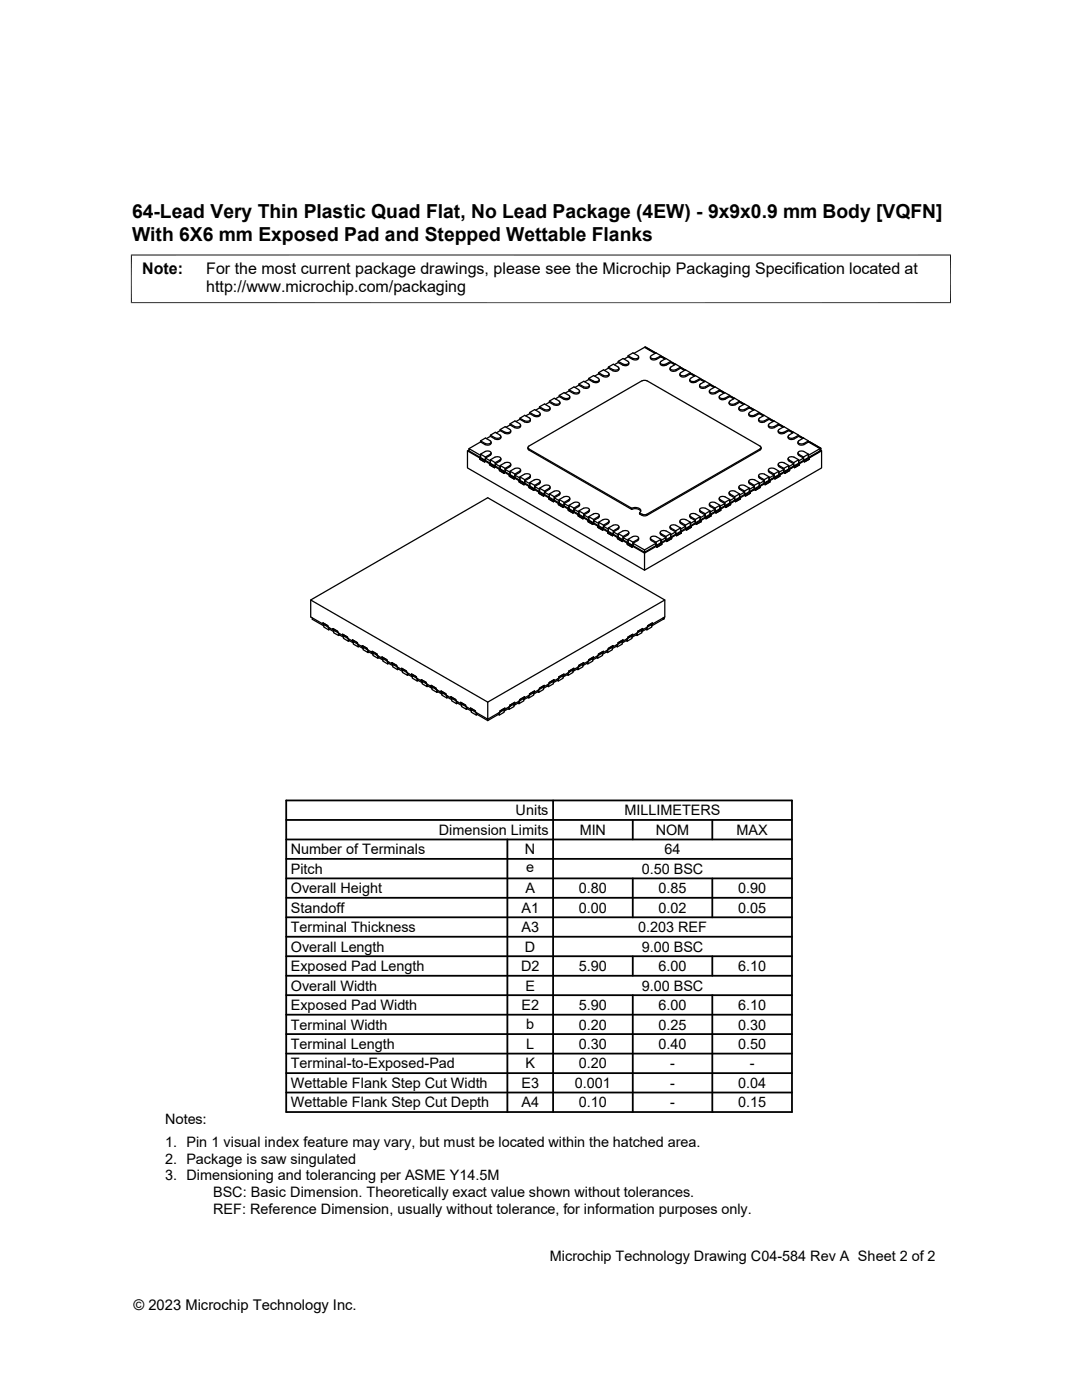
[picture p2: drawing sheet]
<svg xmlns="http://www.w3.org/2000/svg" width="216mm" height="279mm" viewBox="0 0 216 279" stroke-linecap="round" stroke-linejoin="round" font-family="sans-serif">
<g fill="none" stroke="#000" stroke-width=".25">
<path d="M110.8 79.6l.8-.5 .9 .6M111.6 78.9l.9 .6M111.6 79.1v-.2l1-.5 1.1 .7v.2l-.4 .2-.8-.1M112.8 78.5l.7-.5 1 .5M113.5 77.8a1.93 1.93 0 0 0 1.8 .6l.3-.3v-.2l-1.1-.7-1 .6v.2M113.7 79.2a.69 .69 0 0 1-.4 .6 .69 .69 0 0 1-.8-.1M115.5 76.6a1.93 1.93 0 0 0 1.8 .6l.3-.2v-.2l-1.1-.7-1 .5v.3M115.7 78a.72 .72 0 0 1-.5 .7 .72 .72 0 0 1-.7-.2M117.6 77.1a.82 .82 0 0 1-1.2 .3l-.9-.5-.8 .4M117.6 76.9v.2M119.4 75.5l-1-.5-.9 .5v.2M119.4 75.5l.1 .4-.3 .2a1.93 1.93 0 0 1-1.7-.6"/>
<path d="M119.6 75.8a.69 .69 0 0 1-.5 .6 .69 .69 0 0 1-.7-.1l-.9-.6-.8 .5M120.6 73.9l.8-.4 .9 .5M121.3 74.4l.2 .3-.3 .3a1.88 1.88 0 0 1-1.8-.6M121.3 74.4l-.9-.6-1 .6v.2M121.4 73.3a1.97 1.97 0 0 0 1.7 .5l.4-.2v-.2l-1.1-.7-1 .6v.2M121.5 74.6a.71 .71 0 0 1-.4 .7 .71 .71 0 0 1-.7-.2l-1-.5-.7 .5M123.4 72.1a1.93 1.93 0 0 0 1.7 .6l.3-.2v-.2l-1.1-.8-.9 .6v.2M123.5 73.7a.82 .82 0 0 1-1.2 .3M123.5 73.5v.2M125.3 71l.9 .5M125.3 71.2v-.2l1-.6 1.1 .7v.2l-.3 .3-.8-.1M125.5 72.4a.71 .71 0 0 1-.5 .6 .71 .71 0 0 1-.7-.1l-.9-.6-.8 .5"/>
<path d="M126.5 70.5l2.3-1.3 2.1 1.2-2.1-1.2-.2 .1 2.1 1.2M127.4 71.2a.69 .69 0 0 1-.4 .7 .69 .69 0 0 1-.7-.2l-1-.5-.8 .5M128.1 76l-22.6 13a.29 .29 0 0 0-.2 .3 .29 .29 0 0 0 .2 .3l20.5 11.8M128.1 76l.4-.1 .6 .1M129.1 76l22.6 13a.31 .31 0 0 1 .1 .3 .31 .31 0 0 1-.1 .3l-22.6 13-.7 .1-.8-.4v.3l.8 .3 .7-.1 22.6-13 .2-.5M129.8 71.2v.3M129.8 71.5a.82 .82 0 0 0 1.2 .2l1-.6 .8 .5-.8-.5-.1 .1 .8 .5M131.7 72.4a.69 .69 0 0 0 .5 .6 .69 .69 0 0 0 .7-.1M131.9 71.2v-.2l-1-.6-1.1 .7v.2l.3 .3 .9-.1M131.9 71l-.9 .5M133.7 73.5a.71 .71 0 0 0 .4 .6 .71 .71 0 0 0 .8-.1M133.8 72.3v-.2l-.9-.6-1.1 .8v.2l.3 .2 .8-.1"/>
<path d="M133.8 72.1l-.9 .5M134.6 72.8l-.8-.5h.2l.8 .4-.8-.4-1.1 .6M135.7 74.6v.3M135.7 74.9a.82 .82 0 0 0 1.1 .2l1.1-.6 .8 .5-.8-.5-.1 .1 .8 .5M135.8 73.3a1.97 1.97 0 0 1-1.8 .5l-.3-.2v-.2l1.1-.7 1 .6v.2M136.6 73.9l-.8-.4 .2-.1 .7 .5-.7-.5-1.1 .6M137.6 75.8a.73 .73 0 0 0 1.2 .5l1.1-.7 .8 .5-.8-.5-.2 .1 .8 .5M137.8 74.4a1.93 1.93 0 0 1-1.8 .6l-.3-.3v-.2l1.1-.7 1 .6v.2M137.8 75.5l.9-.5 1 .5v.2M137.8 75.5l-.1 .4 .3 .2a1.88 1.88 0 0 0 1.7-.6M141.5 78v.3M141.6 78.3a.82 .82 0 0 0 1.1 .2"/>
<path d="M141.7 76.6a1.93 1.93 0 0 1-1.8 .6l-.3-.2v-.2l1.1-.7 1 .5v.3M141.7 76.9l.8 .4M141.7 76.9l.2-.1 .7 .4-.7-.4-1.1 .6a.74 .74 0 0 1-1.2-.5M143.7 78l.7 .5M143.7 78l.1-.1 .8 .5-.8-.5-1.1 .6M143.7 77.8a1.93 1.93 0 0 1-1.8 .6l-.3-.3v-.2l1.1-.7 1 .6v.2M145.6 79.1l.8 .5M145.6 79.1h.2l.8 .4-.8-.4-1.1 .6a.75 .75 0 0 1-1.2-.5M145.6 79.1v-.2l-1-.5-1 .7v.2l.3 .2 .8-.1M145.6 78.9l-.9 .6M93.6 89.5l2.3 1.4v.4l-2.3-1.3zM93.6 89.8l-.3 .2"/>
<path d="M95.7 91.4l.2-.1 1 .6-.2 .1zM95.9 90.6a1.93 1.93 0 0 1 1.7-.6l.4 .3-.2 .4M95.9 88a1.97 1.97 0 0 0 1.7 .6l.4-.3v-.2l-1.1-.7-1 .6v.2M95.9 90.6l1 .6v.7v-.5l1 .6v.5v-.7l.9 .5-.1 1-1-.5v-.3h.2l-1-.6-.2 .3-1-.5zM97.7 92.5h.2l.9 .5-.1 .1zM97.8 90.7l-.9 .5M97.9 91.8a1.92 1.92 0 0 1 1.7-.6l.3 .2-.2 .4M98 88.5a.82 .82 0 0 1-1.2 .2l-.9-.5-2.3 1.3M98 90.6l-.2 .3-.9 .5M98 88.2v.3M98 90.4v.2M98.8 92.6l1 .5v.5l-1-.6z"/>
<path d="M99.7 93.7l.1-.1 1 .5-.2 .1zM99.7 86.8l.2 .4-.3 .2a1.88 1.88 0 0 1-1.7-.6M99.8 92l-1 .6M99.8 86.8l-1-.5-.9 .5v.3M99.8 91.8l-1 .5M99.8 92.9l1 .6v.6v-.4l1 .6v.4v-.7l.9 .6-.1 1-1-.6 .2-.3-1-.6-.2 .1v.3l-.9-.6zM99.8 92.9a1.93 1.93 0 0 1 1.8-.6l.3 .2v.3l-1.1 .7M99.8 85.7a1.97 1.97 0 0 0 1.8 .6l.3-.2v-.2l-1.1-.7-1 .5v.2M99.9 87.3a.82 .82 0 0 1-1.1 .3l-.9-.5-.8 .4M99.9 91.7l-.2 .3M99.9 87.1v.2M99.9 91.5v.2"/>
<path d="M101.6 94.8l.2-.1 .9 .6-.1 .1zM101.8 84.6a1.93 1.93 0 0 0 1.7 .6l.3-.3v-.2l-1.1-.7-.9 .6v.2M101.9 86a.71 .71 0 0 1-.4 .6 .71 .71 0 0 1-.8-.1l-.9-.6-.8 .5M101.9 92.6l-.1 .5-1 .6M102.7 93.5h.8l.4 .3-.2 .3-1 .5M102.7 93.5l-.9 .5M102.7 94.8l1 .6v.4l-1-.5zM103.6 95.9l.1-.1 1 .6-.1 .1zM103.7 83.5l.9 .5M103.7 95.2a1.93 1.93 0 0 1 1.8-.6l.3 .2-.2 .4M103.7 83.7v-.2l1-.6 1.1 .7v.2l-.3 .2h-.8M103.7 95.2l1 .5v.7v-.4l1 .5v.5v-.7l1 .6v.7l-.2 .3-1-.6v-.2l.2-.1-1-.6-.1 .1v.3l-1-.6v-.3l.1-.1z"/>
<path d="M103.9 94l-.2 .3-1 .5M103.9 85.1a.82 .82 0 0 1-1.2 .2l-.9-.5-.8 .5M103.9 84.8v.3M103.9 93.8v.2M105.3 89.3l.2 .5 20.5 11.9M105.5 97.1l.2-.1 1 .6h-.2zM105.6 95.2l-.9 .5M105.7 96.3a1.88 1.88 0 0 1 1.7-.6l.4 .2v.3l-1.1 .7M105.8 83.7a.69 .69 0 0 1-.4 .6 .69 .69 0 0 1-.7-.1l-1-.5-.7 .4M105.8 94.9l-.1 .5-1 .6M106.7 97.1l1 .6v.4l-.2 .1 1 .6v.2l-1-.6 .2-.3-1-.5zM107.6 82.3l.2 .4-.4 .2a1.88 1.88 0 0 1-1.7-.6"/>
<path d="M107.6 82.3l-.9-.6-1 .6v.2M107.7 97.4a1.93 1.93 0 0 1 1.7-.6l.3 .3v.2l-1.1 .7M107.7 81.2a1.93 1.93 0 0 0 1.7 .6l.3-.3v-.2l-1.1-.7-.9 .6v.2M107.7 97.4l.9 .6v.7l-.1 .1 .1-.1-.9-.6zM107.8 82.6a.72 .72 0 0 1-.4 .6 .72 .72 0 0 1-.8-.1l-.9-.6-.8 .5M107.8 96.1l-.1 .4-1 .6M108.6 98.2l1 .6v.5l-1-.6zM109.5 99.3l.9 .6v.2l-.9-.5 .1-.3zM109.6 98.6l1 .5v.7l-.2 .1 .2-.1-1-.5zM109.6 98.6a1.93 1.93 0 0 1 1.8-.6l.3 .2v.2l-1.1 .7M109.6 80.1a1.93 1.93 0 0 0 1.8 .5l.3-.2v-.2l-1.1-.7-1 .6v.2M109.8 81.4a.71 .71 0 0 1-.5 .7 .71 .71 0 0 1-.7-.2l-.9-.5-.8 .5"/>
<path d="M109.8 97.2l-.2 .4-1 .6M110.6 99.4l1 .5v.5l-1-.6zM111.6 99.7l1 .6v.6l-.2 .1 .2-.1-1-.5zM111.7 80.3a.72 .72 0 0 1-.4 .6 .72 .72 0 0 1-.7-.1l-1-.5-.8 .4M111.7 98.3l-.1 .5-1 .6M112.5 99.2l-.9 .5M112.5 99.2l.8-.1 .4 .3-.2 .3-.9 .6M113.7 99.4l-.1 .5-1 .6M143.5 99.4l.1 .5 1 .6M145.5 80.3v.2M145.5 98.3v.3M145.5 98.6l.2 .2"/>
<path d="M145.6 99.7a1.93 1.93 0 0 0-1.7-.6l-.3 .2v.2l1 .8M145.7 80l.9-.5 1 .6v.2M145.7 98.6l.9 .5M145.7 98.8l.9 .6M145.7 80l-.2 .4 .3 .2a1.88 1.88 0 0 0 1.8-.5M146.6 99.8l1-.5h.1l-1 .6zM147.4 81.4v.3M147.4 97.2v.2M147.4 81.7a.82 .82 0 0 0 1.2 .2l1.1-.6 .8 .5M147.4 97.4l.2 .3 1 .5M147.6 98.6a1.88 1.88 0 0 0-1.8-.6l-.3 .2 .2 .4M147.6 80.3l.8 .4"/>
<path d="M147.6 80.3l.1-.1 .8 .4-.8-.4-1 .6a.85 .85 0 0 1-1.2-.3M147.7 99.3v.3l-1 .5v-.2M148.7 98.8l-1 .5h-.1v-.7l-1 .5v.7v-.4l-1 .5v.5v-.7l-1 .6v.6v-.4l-.9 .5v.5l.9-.6 .2 .1M149.4 96.1l.1 .4 1 .6M149.5 97.4a1.93 1.93 0 0 0-1.7-.6l-.3 .3v.2l1.1 .7M149.5 81.4l.8 .5M149.5 81.4l.2-.1 .8 .5M149.5 98.1l1-.5h.2l-1 .6zM149.5 81.2a1.93 1.93 0 0 1-1.7 .6l-.3-.3v-.2l1.1-.7 .9 .6v.2M149.6 82.3l-.2 .4 .4 .2a1.93 1.93 0 0 0 1.7-.6M149.7 98.2l-1 .6-.1-.1v-.5l-1 .6v.5l1-.6 .1 .1M149.7 98.2v.2l-1 .6v-.2"/>
<path d="M150.5 81.7l1 .6v.2M150.5 81.7l-.9 .6M151.4 83.7v.2M151.4 94.9v.2M151.4 83.9a.82 .82 0 0 0 1.1 .3l1.1-.6 .8 .4-.8-.4-.1 .1 .8 .4M151.4 95.1l.2 .3 .9 .6M151.5 97l1-.6 .2 .1-1 .6zM151.5 82.6l.8 .4M151.5 82.6l.2-.2 .7 .5-.7-.5-1.1 .7a.77 .77 0 0 1-1.2-.5M151.5 96.3a1.93 1.93 0 0 0-1.7-.6l-.4 .2v.3l1.1 .7M151.6 95.2l.9 .5M151.7 97.1v.2l-1 .6v-.3"/>
<path d="M151.7 97.1l-1 .5h-.2v-.5l-1 .6v.4v-.7l-.9 .6v.7l.9-.6 .2 .1M152.5 96.4l1-.6 .1 .1-.9 .6zM153.3 93.8l.1 .4 1.1 .6M153.5 95.8l1-.5 .1 .1-1 .5zM153.5 95.2a1.88 1.88 0 0 0-1.8-.6l-.3 .2 .2 .4M153.5 83.7v-.2l-1-.6-1.1 .7v.2l.3 .2h.8M153.5 83.5l-1 .5M153.6 95.9v.3l-.9 .6v-.3M154.5 95.3l.9-.6 .2 .1-1 .6zM154.5 93.5h-.8l-.4 .3 .2 .3 1 .5M154.5 93.5l.9 .5M155.3 86a.71 .71 0 0 0 .4 .6 .71 .71 0 0 0 .8-.1l1-.6 .8 .4-.8-.4h-.1l.8 .5"/>
<path d="M155.3 92.6l.1 .5 1 .6M155.4 94.7l1-.6 .2 .1-1 .6zM155.4 84.6a1.93 1.93 0 0 1-1.7 .6l-.3-.3v-.2l1.1-.7 .9 .6v.2M155.4 84.8l.8 .5M155.4 84.8l.2-.1 .8 .5-.8-.5-1.1 .6a.74 .74 0 0 1-1.2-.5M155.6 94.8v.2l-1 .6v-.2M156.4 94.1l1-.5 .1 .1-.9 .5zM157.2 87.1v.2M157.2 91.5v.2M157.3 91.7l.2 .3M157.4 93.6l1-.6 .1 .1-1 .6zM157.4 92.9a1.93 1.93 0 0 0-1.8-.6l-.3 .2v.3l1.1 .7"/>
<path d="M157.4 85.7a1.97 1.97 0 0 1-1.8 .6l-.3-.2v-.2l1.1-.7 1 .5v.2M157.5 92l.9 .6M157.5 93.7v.2l-.9 .6v-.3M158.4 93l1-.5h.1l-1 .6zM159.2 88.2a.73 .73 0 0 0 .4 .7 .73 .73 0 0 0 .8-.1l1.1-.7 2.3 1.4-2.3-1.4-.2 .1 2.3 1.3M159.2 90.4l.1 .4 1 .6M159.4 91.8a1.97 1.97 0 0 0-1.8-.6l-.3 .2v.2l1.1 .7M159.4 86.8a1.93 1.93 0 0 1-1.8 .6l-.3-.2v-.2l1.1-.7 1 .5v.3M159.4 87.1l.7 .4M159.4 87.1l.1-.1 .8 .4-.8-.4-1.1 .6a.82 .82 0 0 1-1.1-.3M159.4 92.5l.9-.6 .2 .1-1 .5zM159.4 90.7l.9 .5"/>
<path d="M159.5 92.5v.3l-1 .5v-.2M160.3 91.9l1-.6 .2 .1-1 .6zM161.3 90.6a1.88 1.88 0 0 0-1.7-.6l-.3 .3 .1 .4M161.3 88a1.92 1.92 0 0 1-1.7 .6l-.3-.3v-.2l1-.7 1 .6v.2M161.5 91.4v.3l-1 .5v-.2M163.6 89.5h.2v.4l-.2 .1zM163.8 89.9v-.4l-2.5 1.4v.4l2.5-1.4 .1 .1-2.4 1.4-.2-.1v-.7l-1 .6v.7v-.5l-.9 .6v.5v-.7l-1 .5v.7v-.4l-1 .5v.5v-.7l-1 .6v.6v-.4l-1 .6v.4v-.7l-.9 .6v.7v-.5l-1 .6v.4v-.6l-1 .5v.7v-.4l-1 .5v.5v-.7l-1 .6v.7l1-.6 .2 .1M163.9 90v3.4l-35.3 20.4v-3.4l2.5-1.4v.2l.9-.6M62 119.7l35.3 20.4v3.4l-2.4-1.4v-.2l-1-.6v.2l-1-.5v-.3l-1-.5v.2l-.9-.6v-.2l-1-.6v.3l-2-1.4v.3l-1-.6v-.2l-1-.6v.2l-.9-.6v-.2l-1-.6v.3l-1-.6v-.2l-1-.6v.2l-1-.5v-.3l-.9-.5v.2l-1-.5v-.3l-1-.6v.3l-1-.6v-.2l-1-.6v.2l-1-.5v-.3l-.9-.5v.2l-1-.6v-.2l-1-.6v.3l-1-.6v-.2l-1-.6v.3l-.9-.6v-.3l-1-.5v.2l-1-.6v-.2l-1-.6v.3l-1-.6v-.2l-.9-.6v.2l-2.5-1.4v-3.4l35.3-20.4 35.4 20.4v3.4l-2.5 1.4v-.2l-2 1.4M111.4 100.5l1 .5v.3l-1-.6v-.2l.2-.1zM112.6 100.5l.9 .5v.5l-.1 .1 1 .6v.2l-1-.5v-.3l.1-.1-.9-.6zM113.5 100.8l1 .6v.7l-.1 .1 .1-.1-1-.6z"/>
<path d="M113.5 100.8a1.93 1.93 0 0 1 1.8-.6l.3 .3v.2l-1.1 .7M114.5 101.6l1 .6v.4l-1-.5zM115.4 102.7l.9 .6v.2l-.9-.5 .1-.4zM115.5 102l1 .5v.7v-.4l1 .5v.5v-.7l.9 .6v.7l-.1 .3-1-.6v-.2l.2-.1-1-.6-.2 .1 .2-.1-1-.6zM115.7 100.6l-.2 .4-1 .6M116.4 101.5l.9-.1 .3 .3-.2 .3-.9 .5M116.4 101.4l-.9 .6M117.3 103.9l.2-.1 .9 .6h-.1zM117.5 103.1a1.93 1.93 0 0 1 1.7-.6l.3 .2v.3l-1.1 .7M117.6 101.9l-.1 .3-1 .6M117.6 101.7v.2M118.4 103.9l1 .6v.4l-1-.5z"/>
<path d="M119.3 105l1 .6v.2l-1-.6v-.2l.1-.1zM119.4 104.2a1.92 1.92 0 0 1 1.8-.5l.3 .2-.2 .4M119.6 102.8l-.1 .5-1.1 .6M120.3 105.6l.1-.1 1 .5-.2 .1v.3l1 .5v-.2M120.3 105.6l.1-.1-1-.6v-.7l1 .6v.7v-.5l1 .6v.4l-.2 .1 1 .6M121.3 104.3l-.9 .5M121.3 104.5l-.9 .5M121.4 105.4a1.93 1.93 0 0 1 1.7-.6l.4 .2v.2l-1.1 .7M121.4 105.4l1 .5v.7l-.2 .1 .2-.1-1-.6zM121.5 104l-.2 .5M122.4 106.2l1 .5v.5l-1-.6zM123.2 107.3l1 .5v.3l-1-.6 .2-.3z"/>
<path d="M123.5 105.3l-.2 .3-.9 .6M123.5 105.1v.2M124.2 107.8l.1-.1 1 .6-.1 .1v.2l1 .6v-.2l.1-.1 2.3 1.3M124.2 107.8l.1-.1-.9-.5v-.7l.9 .6v.6v-.4l1 .6v.4v-.7l1 .6v.7v-.5l2.3 1.3M124.3 106l.8-.1 .4 .4-.2 .2-1 .6M124.3 106l-.9 .5M125.2 108.4l.1-.1 1 .6-.1 .1zM125.3 107.6a1.93 1.93 0 0 1 1.8-.6l.3 .3v.2l-1.1 .7M125.5 106.3l-.2 .4-1 .6M126 101.4v.3M126.1 101.4a1.33 1.33 0 0 1 1.8 .5l-.3 .4M126.1 101.7a1.4 1.4 0 0 1 1.7 .3"/>
<path d="M127.4 107.4l-.1 .4-1 .6M128.6 109.7l2.3-1.3v.5l-2.3 1.3zM128.6 110.4l-2.4-1.4v.2l-1-.6v-.2l-1-.6v.3l-1-.6v-.2l-1-.6v.2l-1-.5v-.3l-.9-.5v.2l-1-.6v-.2l-1-.6v.3l-1-.6v-.2l-1-.6v.2l-.9-.5v-.3l-1-.5v.2l-1-.5v-.3l-1-.6v.3l-1-.6v-.2l-1-.6v.2l-.9-.5v-.3l-1-.5v.2l-1-.6v-.2l-1-.6v.3l-1-.6v-.2l-.9-.6v.3l-1-.6v-.3l-1-.5v.2l-1-.6v-.2l-1-.6v.3l-.9-.6v-.2l-1-.6v.2l-1-.5v-.3l-1-.5v.2l-1-.5v-.3l-2.4-1.4v3.4l35.3 20.4M129.8 107.4v.2M129.8 107.6l.2 .3 .9 .5M131.7 106.3l.1 .4 1.1 .6M131.9 107.6a1.93 1.93 0 0 0-1.8-.6l-.3 .3v.2l1.1 .7M132 108.4l-.9 .6-.2-.1 .2 .1v.2l.9-.6M132 108.4v.2M132.7 119.7l-35.4 20.4M132.9 106l-.8-.1-.4 .4 .2 .2 1 .6M132.9 106l.9 .5"/>
<path d="M133 107.8l-1 .6-.1-.1v-.7l-1 .6v.7l1-.6 .1 .1M133.7 105.1l.1 .5 1 .6M134 107.3l-1 .5-.1-.1v-.4l-1 .6v.4l1-.6 .1 .1M134 107.3v.2l-1 .6v-.3M135 106.7l-1 .6-.2-.1v-.7l-.9 .6v.6l.9-.5 .2 .1M135.7 104v.2M135.7 104.2l.2 .3M135.8 105.4a1.93 1.93 0 0 0-1.8-.6l-.3 .2v.2l1.1 .7M135.9 104.5l.9 .5M136 106.1l-1 .6-.2-.1v-.4l-1 .5v.5l1-.6 .2 .1M136 106.1v.3l-1 .5v-.2M136.8 105.5l1-.6 .1 .1-1 .6z"/>
<path d="M136.9 105.6l-.9 .5-.2-.1v-.6l-1 .5v.7l1-.6 .2 .1M137.6 102.8l.2 .5 .9 .6M137.8 104.2a1.97 1.97 0 0 0-1.8-.5l-.3 .2v.2l1.1 .7M137.8 104.9l.9-.5h.2l-1 .6zM137.9 105v.2l-1 .6v-.2M139.6 101.7l.1 .5 1 .6M139.7 103.1a1.88 1.88 0 0 0-1.7-.6l-.3 .2v.3l1 .7M139.9 103.9v.2l-1 .6v-.3M139.9 103.9l-1 .5h-.2v-.5l-.9 .6v.4v-.7l-1 .6v.7v-.5l-1 .6v.4l1-.5 .1 .1M140.8 101.5l-.9-.1-.3 .3 .2 .3 .9 .5M140.8 101.4l.9 .6M140.9 103.3l-1 .6-.2-.1v-.7l-1 .6v.7l1-.6 .2 .1"/>
<path d="M141.5 100.6v.2M141.6 100.8l.2 .3 .9 .5M141.9 102.7l-1 .6-.2-.1v-.4l-1 .5v.5l1-.6 .2 .1M141.9 102.7v.3l-1 .5v-.2M142.8 102.2l-.9 .5-.2-.1v-.6l-1 .5v.7l1-.6 .2 .1M143.7 100.8a1.93 1.93 0 0 0-1.8-.6l-.3 .3v.2l1.1 .7M143.8 101.6l-1 .6-.1-.1v-.5l-1 .6v.4l1-.5 .1 .1M143.8 101.6v.3l-1 .5v-.2M144.6 100.9l1-.5 .2 .1-1 .5zM144.8 101l-1 .6-.1-.1v-.7l-1 .6v.7l1-.6 .1 .1M145.6 100.4l1-.6 .1 .1-.9 .6zM145.8 100.5v.2l-1 .6v-.3"/>
<path d="M62.3 123.3v.3l2.3 1.3v-.3v.5l1 .6v-.5v.3l1 .5v-.2v.5l1 .5v-.5v.3l.9 .6v-.3v.5l1 .6v-.5v.2l1 .6v-.3v.5l1 .6v-.5v.3l1 .5v-.2v.5l.9 .5v-.5v.3l1 .6v-.3v.5l1 .6v-.5v.2l1 .6v-.3v.5l1 .6v-.5v.3l1 .5v-.2v.5l.9 .5v-.5v.3l1 .6v-.3v.5l1 .6v-.5v.2l1 .6v-.3v.5l.9 .6v-.5v.3l1 .5v-.2v.5l1 .5v-.5v.3l1 .6v-.3v.5l1 .6v-.5v.2l1 .6v-.3v.5l1 .6v-.5v.3l.9 .5v-.2v.5l1 .5v-.5v.3l1 .6v-.3v.5l1 .6v-.5v.3l.9 .5v-.3v.5l1 .6v-.5v.3l2.3 1.3M64.5 124.3l.9 .6v.2l-.9-.6zM65.8 125.6l-.2 .1M66.4 125.4l1 .6v.2l-1-.5zM67.8 126.7l-.2 .1M68.4 126.6l1 .5v.3l-1-.6zM69.7 127.9l-.2 .1M70.3 127.7l1 .6v.2l-1-.5zM71.7 129l-.2 .1M72.3 128.8l1 .6v.2l-1-.5zM73.6 130.1l-.2 .1M74.3 130l.9 .5v.3l-.9-.6z"/>
<path d="M75.6 131.3l-.2 .1M76.2 131.1l1 .6v.2l-1-.6zM77.6 132.4l-.2 .1M78.2 132.2l1 .6v.3l-1-.6zM79.5 133.5l-.2 .1M80.2 133.4l.9 .5v.3l-.9-.6zM81.5 134.7l-.2 .1M82.1 134.5l1 .6v.2l-1-.6zM83.5 135.8l-.3 .1M84.1 135.6l1 .6v.2l-1-.5zM85.4 136.9l-.2 .1M86 136.8l1 .6v.2l-1-.6z"/>
<path d="M87.4 138l-.2 .2M88 137.9l1 .6v.2l-1-.5zM89.3 139.2l-.1 .1M90 139l1 .6v.2l-1-.5zM103.7 139.6l1-.6v.3v-.3l-1 .6v.2zM103.7 139.8l-1 .6M105.3 139.2l.2 .1M105.7 138.5v.2M105.7 138.7l-2 1.1M106.7 138.2l-1 .5M106.7 138.2v-.3l-1 .6M107.3 138l.2 .2"/>
<path d="M107.6 137.4l1-.6v.2l-1 .6zM109.2 136.9l.2 .1M109.6 136.4l-1 .6v-.2l-1.9 1.4M110.6 135.9l-1 .5M110.6 135.9v-.3l-1 .6v.2M111.2 135.8l.2 .1M111.5 135.3l-.9 .6M112.5 134.7l-1 .6M112.5 134.7v-.2l-1 .6v.2M113.2 134.7l.2 .1M113.5 133.9v.3M113.5 134.2l-1 .5"/>
<path d="M114.5 133.6l-1 .6M114.5 133.6v-.2l-1 .5M115.1 133.5l.2 .1M115.5 133.1l-1 .5M116.5 132.5l-1 .6M116.5 132.5v-.3l-1 .6v.3M117.1 132.4l.2 .1M117.5 131.7l.9-.6v.2l-.9 .6zM119.1 131.3l.2 .1M119.4 130.5l1-.5v.2l-1 .6zM120.4 130l-1 .5v.3l-1 .5v-.2l-.9 .6v.2l-1 .6M121 130.1l.2 .1"/>
<path d="M121.4 129.4l.9-.6v.3l-.9 .5zM123 129l.2 .1M123.3 128.3l1-.6v.3l-1 .5zM124.9 127.9l.2 .1M125.3 127.1l1-.5v.2l-1 .6zM126.9 126.7l.2 .1M127.3 126v.2M127.3 126.2l-1 .6v-.2l-1 .5v.3l-1 .6v-.3l-1 .6v.2l-1 .6v-.3l-1.9 1.4v-.2M128.2 125.7l-.9 .5M128.2 125.7v-.3l-.9 .6M128.9 125.6l.2 .1M129.2 124.9l1-.6v.2l-1 .6z"/>
<path d="M132.3 123.3v.3l.2-.1v-.3v.3l-2.5 1.4v-.3v.5l-.9 .6v-.5v.3l-1 .5v-.2v.5l-1 .5v-.5v.3l-1 .6v-.3v.5l-1 .6v-.5v.2l-.9 .6v-.3v.5l-1 .6v-.5v.3l-1 .5v-.2v.5l-1 .5v-.5v.3l-1 .6v-.3v.5l-.9 .6v-.5v.2l-1 .6v-.3v.5l-1 .6v-.5v.3l-1 .5v-.2v.5l-1 .5v-.5v.3l-1 .6v-.3v.5l-.9 .6v-.5v.2l-1 .6v-.3v.5l-1 .6v-.5v.3l-1 .5v-.2v.5l-1 .5v-.5v.3l-.9 .6v-.3v.5l-1 .6v-.5v.2l-1 .6v-.3v.5l-1 .6v-.5v.3l-1 .5v-.2v.5l-1 .5v-.5v.3l-.9 .6v-.3v.5l-1 .6v-.5v.3l-1 .5v-.3v.5l-1 .6v-.5v.3l-2.3 1.3M91.3 140.3l-.2 .1M91.9 140.2l1 .5v.3l-1-.6zM93.3 141.5l-.2 .1M93.9 141.3l1 .6v.2l-1-.6zM95.2 142.6l-.2 .1M99.4 142.6l.2 .1M99.8 141.9l1-.6v.2l-1 .6zM101.4 141.5l.2 .1M101.7 140.7v.3M101.7 141l-.9 .5v-.2l-1 .6v.2l-2.5 1.4v.3M102.7 140.4l-1 .6"/>
<path d="M102.7 140.4v-.2l-1 .5M103.4 140.3l.1 .1"/>
</g>
<g fill="none" stroke="#000" stroke-width=".36">
<path d="M57.1 159.7h100.9v62.2h-100.9zM110.4 159.7v62.2M57.1 179.2h100.9M57.1 175.3h100.9M57.1 171.4h100.9M57.1 167.5h100.9M57.1 163.6h100.9M101.2 167.5v54.4M126.3 163.6v3.9M126.3 175.3v7.8M142.1 163.6v3.9M142.1 175.3v7.8"/>
<path d="M57.1 190.8h100.9M57.1 186.9h100.9M57.1 183.1h100.9M57.1 198.6h100.9M57.1 194.7h100.9M126.3 190.8v3.9M126.3 198.6v23.3M142.1 190.8v3.9M142.1 198.6v23.3M57.1 206.4h100.9M57.1 214.2h100.9M57.1 202.5h100.9"/>
<path d="M57.1 210.3h100.9M57.1 218h100.9"/>
</g>
<path d="M26.1 50.9h163.7M26.2 50.8v9.7M189.7 50.8v9.7M26.1 60.4h163.7" fill="none" stroke="#000" stroke-width=".2"/>
<g font-size="3.9">
<text x="26.4" y="43.5">64-Lead Very Thin Plastic Quad Flat, No Lead Package (4EW) - 9x9x0.9 mm Body [VQFN]</text>
<text x="26.4" y="48.1">With 6X6 mm Exposed Pad and Stepped Wettable Flanks</text>
</g>
<g font-size="3.2">
<text x="28.4" y="54.7">Note:</text>
<text x="41.1" y="58.3">http://www.microchip.com/packaging</text>
<text x="41.1" y="54.7">For the most current package drawings, please see the Microchip Packaging Specification located at</text>
</g>
<g font-size="2.9">
<text x="87.6" y="166.6">Dimension Limits</text>
<text x="102.9" y="162.7">Units</text>
<text x="115.7" y="166.6">MIN</text>
<text x="124.6" y="162.7">MILLIMETERS</text>
<text x="130.8" y="166.6">NOM</text>
<text x="147" y="166.6">MAX</text>
<text x="58" y="170.5">Number of Terminals</text>
<text x="104.8" y="170.5">N</text>
<text x="132.6" y="170.5">64</text>
<text x="58" y="178.3">Overall Height</text>
<text x="58" y="174.4">Pitch</text>
<text x="104.8" y="178.3">A</text>
<text x="105" y="174.1">e</text>
<text x="115.5" y="178.3">0.80</text>
<text x="128" y="174.4">0.50 BSC</text>
<text x="131.4" y="178.3">0.85</text>
<text x="147.3" y="178.3">0.90</text>
<text x="58" y="182.2">Standoff</text>
<text x="104.1" y="182.2">A1</text>
<text x="115.5" y="182.2">0.00</text>
<text x="131.4" y="182.2">0.02</text>
<text x="147.3" y="182.2">0.05</text>
<text x="58" y="186">Terminal Thickness</text>
<text x="58" y="189.9">Overall Length</text>
<text x="104.1" y="186">A3</text>
<text x="104.8" y="189.9">D</text>
<text x="127.3" y="186">0.203 REF</text>
<text x="128" y="189.9">9.00 BSC</text>
<text x="58" y="197.7">Overall Width</text>
<text x="58" y="193.8">Exposed Pad Length</text>
<text x="104" y="193.8">D2</text>
<text x="104.8" y="197.7">E</text>
<text x="115.5" y="193.8">5.90</text>
<text x="128" y="197.7">9.00 BSC</text>
<text x="131.4" y="193.8">6.00</text>
<text x="147.3" y="193.8">6.10</text>
<text x="58" y="201.6">Exposed Pad Width</text>
<text x="104" y="201.6">E2</text>
<text x="115.5" y="201.6">5.90</text>
<text x="131.4" y="201.6">6.00</text>
<text x="147.3" y="201.6">6.10</text>
<text x="58" y="205.5">Terminal Width</text>
<text x="58" y="209.4">Terminal Length</text>
<text x="105" y="205.4">b</text>
<text x="105" y="209.4">L</text>
<text x="115.5" y="209.4">0.30</text>
<text x="115.5" y="205.5">0.20</text>
<text x="131.4" y="205.5">0.25</text>
<text x="131.4" y="209.4">0.40</text>
<text x="147.3" y="209.4">0.50</text>
<text x="147.3" y="205.5">0.30</text>
<text x="58" y="213.2">Terminal-to-Exposed-Pad</text>
<text x="104.8" y="213.2">K</text>
<text x="115.5" y="213.2">0.20</text>
<text x="133.7" y="213.2">-</text>
<text x="149.6" y="213.2">-</text>
<text x="58" y="221">Wettable Flank Step Cut Depth</text>
<text x="58" y="217.1">Wettable Flank Step Cut Width</text>
<text x="104" y="217.1">E3</text>
<text x="104.1" y="221">A4</text>
<text x="114.7" y="217.1">0.001</text>
<text x="115.5" y="221">0.10</text>
<text x="133.7" y="217.1">-</text>
<text x="133.7" y="221">-</text>
<text x="147.3" y="217.1">0.04</text>
<text x="147.3" y="221">0.15</text>
<text x="32.9" y="224.4">Notes:</text>
<text x="32.9" y="229">1. Pin 1 visual index feature may vary, but must be located within the hatched area.</text>
<text x="32.9" y="232.3">2. Package is saw singulated</text>
<text x="32.9" y="235.6">3. Dimensioning and tolerancing per ASME Y14.5M</text>
<text x="42.5" y="238.9">BSC: Basic Dimension. Theoretically exact value shown without tolerances.</text>
<text x="42.5" y="242.2">REF: Reference Dimension, usually without tolerance, for information purposes only.</text>
<text x="109.7" y="251.7">Microchip Technology Drawing C04-584 Rev A Sheet 2 of 2</text>
<text x="26.6" y="261.3">© 2023 Microchip Technology Inc.</text>
</g>
</svg>
